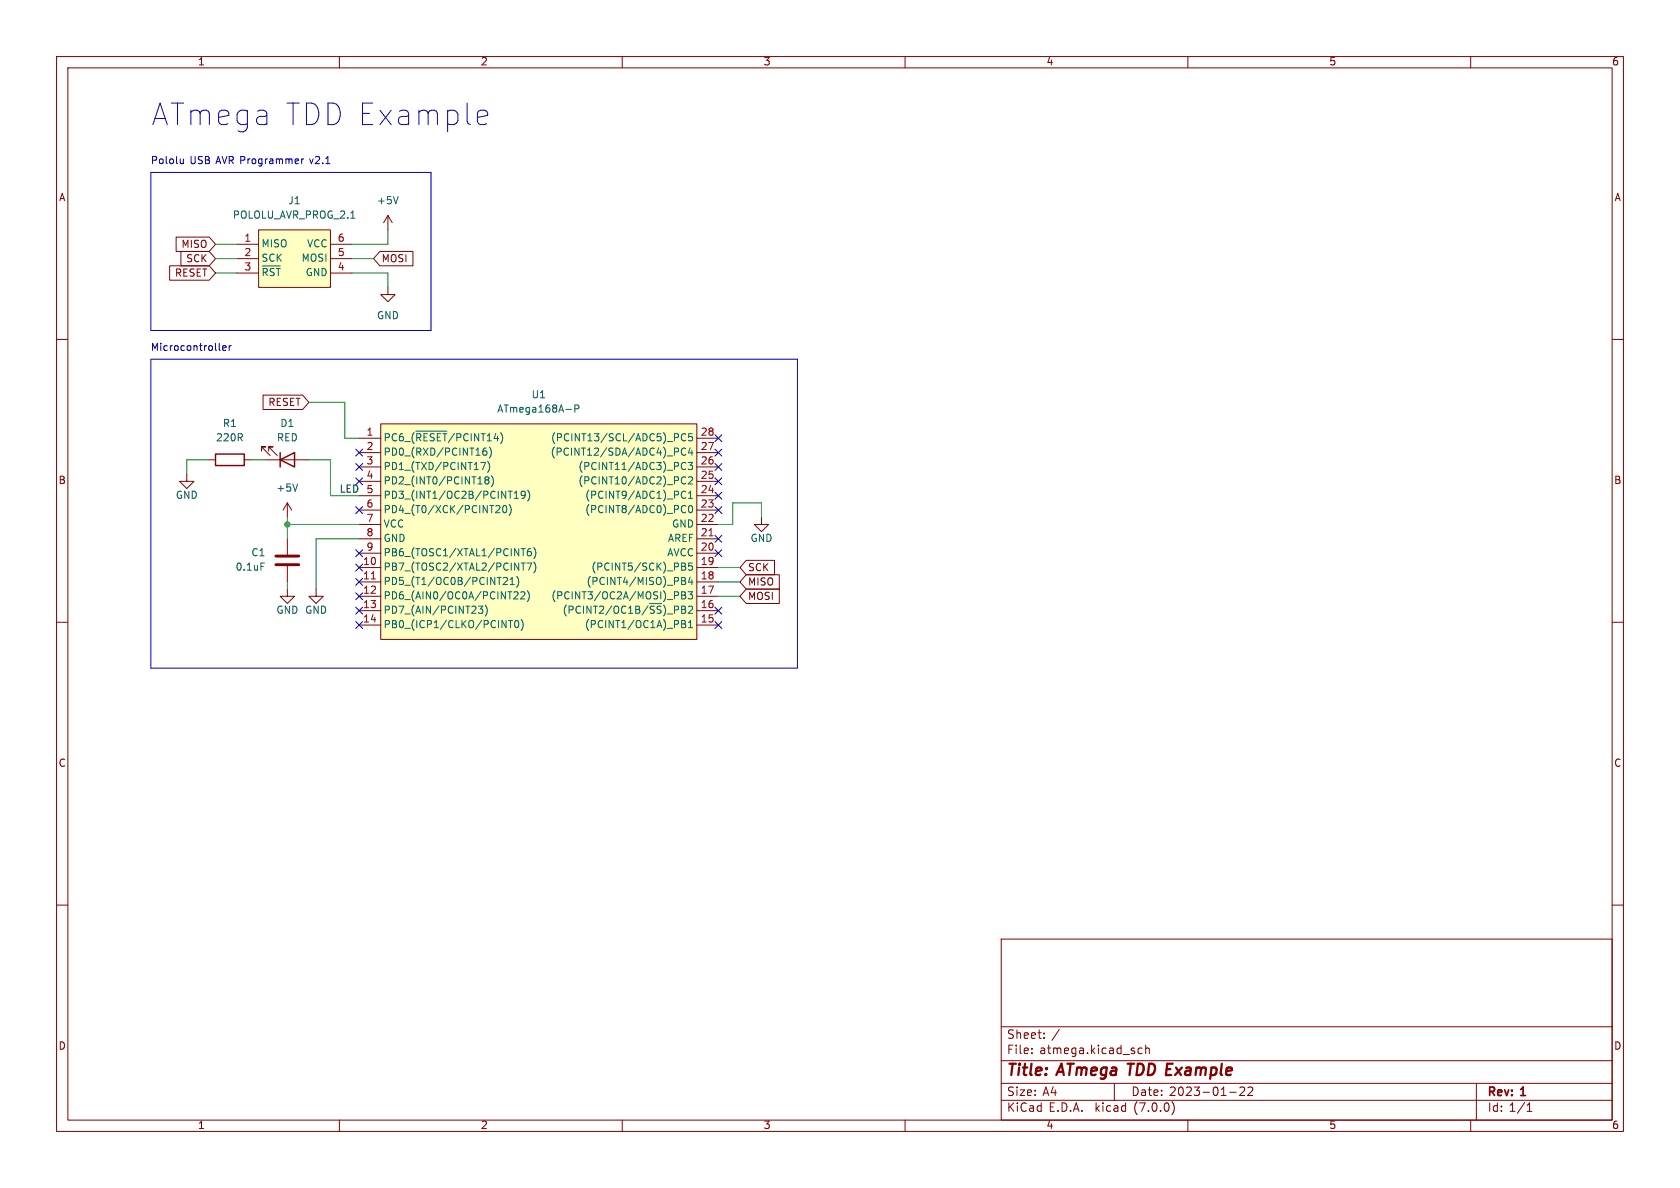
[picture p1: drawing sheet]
<svg xmlns="http://www.w3.org/2000/svg" width="297mm" height="210mm" viewBox="0 0 297 210" stroke-linecap="round" stroke-linejoin="round" font-family="sans-serif">
<g fill="none" stroke="#840000" stroke-width=".18">
<path d="M10 10h277v190h-277zM12 12h273v186h-273zM60 10v2M110 10v2M160 10v2M210 10v2M260 10v2M68.6 38.1l-.8 1.3M68.6 38.1v2.5M68.6 38.1l.7 1.3M10 60h2M30 47h7l1.1 1.3-1.1 1.2h-7z"/>
<path d="M31.1 41.9h5.9l1.1 1.3-1.1 1.3h-5.9zM32 44.4h5l1.1 1.3-1.1 1.3h-5zM41.9 43.2h3.8M41.9 45.7h3.8M41.9 48.3h3.8M45.7 40.6h12.7v10.2h-12.7zM47 41.9h.1M58.4 43.2h3.8M58.4 45.7h3.8M58.4 48.3h3.8M67.2 44.4h5.8v2.6h-5.8l-1.2-1.3zM68.6 50.8v1.3h1.2l-1.2 1.2-1.3-1.2h1.3"/>
<path d="M285 60h2M46.2 79.8v-.8h.8h-.8l1.6 1.5M46.5 69.8h7l1.1 1.3-1.1 1.3h-7zM47.5 79.8v-.8h.8h-.8l1.5 1.5M63.5 77.5h3.8M67.3 74.9h55.9v38.1h-55.9zM123.2 77.5h3.8M33 83.8v1.3h-1.3l1.3 1.3 1.3-1.3h-1.3M36.8 81.3h1.3M43.2 81.3h1.2M47 81.3h7.6M50.8 88.9v2.5"/>
<path d="M50.8 95.3v2.7M50.8 88.9l-.8 1.3M50.8 88.9l.8 1.3M63.5 80h3.8M63.5 97.8h3.8M63.5 95.3h3.8M63.5 92.7h3.8M63.5 90.2h3.8M63.5 87.6h3.8M63.5 85.1h3.8M63.5 82.6h3.8M123.2 80h3.8"/>
<path d="M123.2 97.8h3.8M123.2 95.3h3.8M123.2 92.7h3.8M123.2 90.2h3.8M123.2 87.6h3.8M123.2 85.1h3.8M123.2 82.6h3.8M131.9 99.1h5v2.5h-5l-1.1-1.3zM134.6 91.4v1.3h1.3l-1.3 1.3-1.3-1.3h1.3M10 110h2M50.8 104.1v1.3h1.3l-1.3 1.3-1.3-1.3h1.3M50.8 100.1v2.8"/>
<path d="M55.9 104.1v1.3h1.2l-1.2 1.3-1.3-1.3h1.3M63.5 100.3h3.8M63.5 102.9h3.8M63.5 105.4h3.8M63.5 108h3.8M63.5 110.5h3.8M123.2 100.3h3.8M123.2 102.9h3.8M123.2 105.4h3.8M123.2 108h3.8M123.2 110.5h3.8M131.9 104.1h5.9v2.6h-5.9l-1.1-1.3z"/>
<path d="M131.9 101.6h5.9v2.5h-5.9l-1.1-1.2zM285 110h2M10 160h2M285 160h2M177 166h108v32h-108zM60 198v2M110 198v2M160 198v2M177 194.5h108M177 191.5h108M177 187.5h108M177 181.5h108"/>
<path d="M182.4 186.1v.2M182.4 185.3v.2M184.6 183.4v.2M184.6 182.6v.2M197 191.5v3M201.2 186l.3 .3 .4-.1M201.9 185.3h-.4l-.3 .2M202.5 185.4l.3-.1h.3l.1 1M202.5 184.8v1.5M207.2 194.8a1.74 1.74 0 0 1 0 2.2M210 198v2M217.4 193.1h1.1"/>
<path d="M219.9 192.2l.1 .2v.4l-.9 .9h.9M220.6 192.3l.6-.1 .2 .1 .1 .3-1 1.1h1M260 198v2M261 191.5v6.5M270 196.5h.8M270 195.4l.4-.4v1.5"/>
</g>
<g fill="#ffffc2" stroke="#ffffc2" stroke-width=".18">
<path d="M45.7 40.6h12.7v10.2h-12.7z"/>
<path d="M67.3 74.9h55.9v38.1h-55.9z"/>
</g>
<g fill="none" stroke="#006464" stroke-width=".18">
<path d="M70.4 34.8l-.4 1.2M46.4 47h3.1M47.3 47.9l-.2-.4h-.6v1.2M48.5 47.5h-.5l-.3 .3M48.8 47.5h.8M49.2 47.5v1.2M68.8 77.1l-.1-.4h-.6v1.2M70.1 76.8l-.2-.1h-.3l-.3 .5M71.2 76.7h-.4l-.2 .5M73.2 76.5l-.3 .5M73.5 76.2h5.5M74.4 77.1l-.1-.4h-.6v1.2"/>
<path d="M75.6 76.7h-.6v1.2M76.8 76.7h-.5l-.3 .3M77.9 76.7h-.6v1.2M78.3 76.7h.7M78.6 76.7v1.2M80.3 76.6l-1.1 1.6M81.5 77.1l-.1-.4h-.6v1.2M82.8 76.8l-.3-.1h-.3l-.2 .5M83.3 76.7v1.2M84.6 76.7v1.2l-.7-1.2v1.2M85.1 76.7h.7M85.4 76.7v1.2"/>
<path d="M86 79.8l.1 .4-.1 .2-.4 .1-.2-.1M86.1 77l.4-.3v1.2M86.9 79.9l-.2 .7-.2 .4M87.7 76.6l-.3 .9M88.5 76.5l.3 .5M100.1 72.4h.9M101.6 72.3l.6-.1 .2-.2-.1-.3-.7-.1v1.3M119.7 76.7l.3 .2-.1 .3-.2 .1M121.2 76.8a.6 .6 0 0 0-.8 .4 .6 .6 0 0 0 .6 .7l.2-.1M121.2 79.3a.6 .6 0 0 0-.8 .5 .6 .6 0 0 0 .6 .7l.2-.1M122 79.1l-.3 1h.8M122.3 79.6v.9"/>
<path d="M122.4 76.7h-.6l-.1 .6 .2-.1h.4l.1 .2v.4l-.2 .1-.5-.1M46.1 99.5h.6M52.6 85.6l-.4 1.2M85 81.7h.8l-.5 1.3M86 84.8l-.3 .3 .1 .3 .2 .2h.2l.2-.3v-.2l-.2-.3M86 84.8l-.3-.2 .3-.3h.2l.2 .2-.2 .3M86 84.8h.2M86.2 81.6a1.46 1.46 0 0 1 0 1.9M86.9 84.1a1.46 1.46 0 0 1 0 1.9M88.3 89.4l.1 .2-.1 .3-.7 .7h.8M89 89.4a.75 .75 0 0 0 .3 1.2 .84 .84 0 0 0 .1-1.2M90.2 89.4a1.47 1.47 0 0 1-.2 1.7"/>
<path d="M90.9 88.1h.7M90.9 87.2l.4-.4v1.3M92.1 99.5h.8M92.1 97h.8M92.5 97v1.3M92.5 99.5v1.3M92.9 87.4l-.3 .2h-.2l-.3-.2 .2-.5 .3-.1 .2 .1a.84 .84 0 0 1-.3 1.2h-.2M93.2 99.5h.8l-.5 1.3M93.3 86.6a1.46 1.46 0 0 1 0 2M93.8 97h-.3a.86 .86 0 0 0 0 1.3l.4-.2v-.4l-.2-.2h-.2l-.3 .2M94.4 99.3a1.46 1.46 0 0 1 0 2M94.4 96.8a1.46 1.46 0 0 1 0 1.9"/>
<path d="M120.5 99.5l.6 .1 .1 .3-.3 .2M120.7 86.9l.3-.1 .2 .1M120.7 84.3h.3l.2 .1M120.7 81.8l.3-.1 .2 .2M120.9 89.4l.3 .1M121.2 90.5l-.3 .1M121.2 88l-.2 .1-.3-.1M121.2 85.4l-.2 .2-.3-.1M121.2 82.9l-.2 .1h-.3M121.7 81.7h.7l-.4 .5 .4 .2v.5l-.2 .1-.5-.1M121.7 87.2l.4-.4v1.3M121.7 84.4l.5-.1 .2 .3-.7 1h.7"/>
<path d="M121.7 88.1h.7M121.8 89.5l.2-.1a.68 .68 0 0 1 .5 .6 .68 .68 0 0 1-.5 .6l-.2-.1-.1-.3zM122.4 99.5h-.6l-.1 .6 .2-.1 .4 .1 .1 .2v.4l-.2 .1-.5-.1M85.4 107.1l-.5 .5 .4 .2v.5l-.2 .1h-.5M86 107.2a1.47 1.47 0 0 1-.2 1.7M89.6 102.1l.1 .2-.1 .3-.7 .7h.8M89.9 109.7h.7M90.2 103.3h.7M90.2 102.4l.4-.3v1.2M90.3 109.7v1.3M90.9 104.7l.4-.1 .3 .4-.8 .9h.8M91.1 109.8l.2-.1a.68 .68 0 0 1 .4 .6 .68 .68 0 0 1-.4 .7l-.2-.2-.1-.3z"/>
<path d="M91.5 102.1a1.47 1.47 0 0 1-.2 1.7M92.1 104.7l.5-.1 .2 .4-.8 .9h.8M92.1 109.5a1.46 1.46 0 0 1 0 1.9M93.2 104.4a1.46 1.46 0 0 1 0 2M99.9 107.2l-.1 .3M100.6 107.1v1.3M101.2 107.2l.1 .4M102.1 107.2l-.3 .5M102.5 107.2l.1 .1M103.1 107.1v1.3M104.5 107.1v1.3l-.7-1.3v1.3M105.3 107.1v1.3"/>
<path d="M106.1 107.2l-.1 .1M106.6 107.2l.1 .3M108.2 107.1l-1.1 1.6M108.7 107.2l-.2 .4M109.2 107.2l.2 .4M110.1 107.2l-.2 .5M110.6 107.2v.1M111.1 107.5l.4-.4v1.3M112.4 107.1v1.3M112.9 107.2l.2 .3M114.6 107.1l-1.1 1.6M115.1 107.2l-.2 .3"/>
<path d="M116.3 107.2l-.1 .3M117.5 107.2l.1 .3M119.2 107.1v1.3M119.8 107.2l.2 .4M120.5 104.6v1.3l.7-.1v-.3l-.3-.3M120.5 105.2h.4M120.5 100.1h.4M120.9 102.1l.3 .2-.3 .4 .3 .1v.3l-.2 .2h-.5M120.9 100.1l.3 .3v.3l-.7 .1M120.9 104.6l.3 .2-.3 .4M121.1 110.4l.1 .1v.3l-.7 .2M121.2 107.5l-.2-.3-.5-.1v1.3"/>
<path d="M121.7 104.6h.7l-.4 .5 .4 .1v.6l-.2 .1-.5-.1M121.7 107.3l.5-.2 .2 .4-.7 .9h.7M121.7 111h.7M122 109.9l.1-.2v1.3M122 102l-.3 .9h.8M122.3 102.5v.8"/>
</g>
<path d="M38.1 80.3h5.1v2h-5.1zM49.5 81.3l2.6-1.3v2.6zM49.5 80v2.6" fill="none" stroke="#840000" stroke-width=".25"/>
<path d="M125.3 94.7h.8M65.6 102.3h.8" fill="none" stroke="#a90000" stroke-width=".18"/>
<path d="M48.8 98.3h4M48.8 99.8h4" fill="none" stroke="#840000" stroke-width=".51"/>
<path d="M84.6 19.7l.3-.2h.8l.3 .2 .2 .7-1.8 .4M26.7 30.5h49.5v27.9h-49.5zM32.4 28.1v.8M32.4 28.8l-.3 .1M53.3 28.1v.8M53.7 28.1l-.4 .2M84.6 21.8l.3 .2h.8l.3-.2M26.7 63.5h114.3v54.6h-114.3zM38.8 61.9l.1 .1M39.4 61.5l.6-.1-.1-.2-.3-.1-.2 .2v.6h.5M40.5 61.1v.9M40.9 61.1l-.4 .2" fill="none" stroke="#0000c2" stroke-width=".18"/>
<g fill="none" stroke="#009600" stroke-width=".18">
<path d="M38.1 48.3h3.8M38.1 43.2h3.8M38.1 45.7h3.8M62.2 48.3h6.4v2.5M62.2 45.7h3.8M68.6 40.6v2.6h-6.4M54.6 71.1h6.4v6.4h2.5M36.8 81.3h-3.8v2.5M44.4 81.3h2.6M50.8 92.7h12.7M50.8 91.4v3.9M54.6 81.3h3.8v6.3h5.1"/>
<path d="M63.5 95.3h-7.6v8.8M134.6 91.4v-2.5h-5.1v3.8h-2.5M50.8 102.9v1.2M127 102.9h3.8M127 100.3h3.8M127 105.4h3.8"/>
</g>
<g fill="none" stroke="#000084" stroke-width=".18">
<path d="M62.9 79.4l1.2 1.2M64.1 79.4l-1.2 1.2M126.4 76.9l1.2 1.2M126.4 79.4l1.2 1.2M127.6 76.9l-1.2 1.2M127.6 79.4l-1.2 1.2M62.9 99.7l1.2 1.2M62.9 97.2l1.2 1.2M62.9 81.9l1.2 1.3M62.9 84.5l1.2 1.2M62.9 89.6l1.2 1.2M64.1 99.7l-1.2 1.2"/>
<path d="M64.1 97.2l-1.2 1.2M64.1 81.9l-1.2 1.3M64.1 84.5l-1.2 1.2M64.1 89.6l-1.2 1.2M126.4 89.6l1.2 1.2M126.4 84.5l1.2 1.2M126.4 81.9l1.2 1.3M126.4 94.6l1.2 1.3M126.4 97.2l1.2 1.2M126.4 87l1.2 1.2M127.6 89.6l-1.2 1.2M127.6 84.5l-1.2 1.2"/>
<path d="M127.6 81.9l-1.2 1.3M127.6 94.6l-1.2 1.3M127.6 97.2l-1.2 1.2M127.6 87l-1.2 1.2M62.9 109.9l1.2 1.2M62.9 107.3l1.2 1.3M62.9 104.8l1.2 1.2M62.9 102.3l1.2 1.2M64.1 109.9l-1.2 1.2M64.1 107.3l-1.2 1.3M64.1 104.8l-1.2 1.2M64.1 102.3l-1.2 1.2"/>
<path d="M126.4 107.3l1.2 1.3M126.4 109.9l1.2 1.2M127.6 107.3l-1.2 1.3M127.6 109.9l-1.2 1.2"/>
</g>
<circle cx="50.8" cy="92.7" r=".46" fill="#009600" stroke="#009600" stroke-width=".18"/>
<text font-size="5.3" fill="#0000c2" x="26.7" y="22.9">ATmega TDD Example</text>
<g font-size="2.8" fill="#840000">
<text x="178" y="190.8">Title:</text>
<text x="187.1" y="190.8">ATmega TDD Example</text>
</g>
<g font-size="2.1" fill="#840000">
<text x="178" y="183.9">Sheet:</text>
<text x="185.9" y="183.9">/</text>
<text x="178" y="186.6">File:</text>
<text x="183.8" y="186.6">atmega.kicad_sch</text>
<text x="178" y="196.8">KiCad</text>
<text x="178" y="194">Size:</text>
<text x="184.3" y="194">A4</text>
<text x="185.4" y="196.8">E.D.A.</text>
<text x="193.7" y="196.8">kicad</text>
<text x="200" y="194">Date:</text>
<text x="200.6" y="196.8">(7.0.0)</text>
<text x="206.7" y="194">2023-01-22</text>
<text x="263" y="194.2">Rev:</text>
<text x="263" y="196.8">Id: 1/1</text>
<text x="269" y="194.2">1</text>
</g>
<g font-size="1.8" fill="#840000">
<text x="35" y="11.8">1</text>
<text x="85" y="11.8">2</text>
<text x="135" y="11.8">3</text>
<text x="185" y="11.8">4</text>
<text x="235" y="11.8">5</text>
<text x="285" y="11.8">6</text>
<text x="10.4" y="35.8">A</text>
<text x="285.4" y="35.8">A</text>
<text x="31.9" y="44.1">MISO</text>
<text x="32.8" y="46.6">SCK</text>
<text x="67.5" y="46.6">MOSI</text>
<text x="30.8" y="49.2">RESET</text>
<text x="47.3" y="72">RESET</text>
<text x="10.3" y="85.8">B</text>
<text x="285.3" y="85.8">B</text>
<text x="132.2" y="101.2">SCK</text>
<text x="132.2" y="106.3">MOSI</text>
<text x="132.2" y="103.8">MISO</text>
<text x="10.3" y="135.8">C</text>
<text x="285.3" y="135.8">C</text>
<text x="10.3" y="185.8">D</text>
<text x="285.3" y="185.8">D</text>
<text x="35" y="199.8">1</text>
<text x="85" y="199.8">2</text>
<text x="135" y="199.8">3</text>
<text x="185" y="199.8">4</text>
<text x="235" y="199.8">5</text>
<text x="285" y="199.8">6</text>
</g>
<g font-size="1.8" fill="#0000c2">
<text x="26.7" y="29.2">Pololu</text>
<text x="33.6" y="29.2">USB AVR Programmer</text>
<text x="55.1" y="29.2">v2.1</text>
<text x="26.7" y="62.2">Microcontroller</text>
</g>
<g font-size="1.8" fill="#006464">
<text x="41.1" y="38.9">POLOLU_AVR_PROG_2.1</text>
<text x="50.9" y="36.4">J1</text>
<text x="66.6" y="36.4">+5V</text>
<text x="46.2" y="44">MISO</text>
<text x="46.2" y="46.5">SCK</text>
<text x="53.2" y="46.5">MOSI</text>
<text x="54.2" y="44">VCC</text>
<text x="46.2" y="49.7">~{RST}</text>
<text x="53.9" y="49.1">GND</text>
<text x="66.6" y="56.7">GND</text>
<text x="93.9" y="70.7">U1</text>
<text x="39.3" y="75.8">R1</text>
<text x="49.5" y="75.8">D1</text>
<text x="87.8" y="73.2">ATmega168A-P</text>
<text x="38.1" y="78.3">220R</text>
<text x="48.9" y="78.3">RED</text>
<text x="67.8" y="78.9">PC6_(~{RESET}/PCINT14)</text>
<text x="67.8" y="80.8">PD0_(RXD/PCINT16)</text>
<text x="67.8" y="83.4">PD1_(TXD/PCINT17)</text>
<text x="97.2" y="80.8">(PCINT12/SDA/ADC4)_PC4</text>
<text x="97.3" y="78.3">(PCINT13/SCL/ADC5)_PC5</text>
<text x="102.1" y="83.4">(PCINT11/ADC3)_PC3</text>
<text x="31" y="88.5">GND</text>
<text x="48.8" y="87.2">+5V</text>
<text x="67.8" y="85.9">PD2_(INT0/PCINT18)</text>
<text x="67.8" y="88.5">PD3_(INT1/OC2B/PCINT19)</text>
<text x="102.1" y="85.9">(PCINT10/ADC2)_PC2</text>
<text x="103.3" y="88.5">(PCINT9/ADC1)_PC1</text>
<text x="67.8" y="91">PD4_(T0/XCK/PCINT20)</text>
<text x="67.8" y="93.5">VCC</text>
<text x="103.3" y="91">(PCINT8/ADC0)_PC0</text>
<text x="118.7" y="93.5">GND</text>
<text x="41.6" y="101.2">0.1uF</text>
<text x="44.4" y="98.6">C1</text>
<text x="67.8" y="101.2">PB7_(TOSC2/XTAL2/PCINT7)</text>
<text x="67.8" y="96.1">GND</text>
<text x="67.8" y="98.6">PB6_(TOSC1/XTAL1/PCINT6)</text>
<text x="104.4" y="101.2">(PCINT5/SCK)_PB5</text>
<text x="117.8" y="98.6">AVCC</text>
<text x="118" y="96.1">AREF</text>
<text x="132.6" y="96.1">GND</text>
<text x="67.8" y="103.7">PD5_(T1/OC0B/PCINT21)</text>
<text x="67.8" y="106.2">PD6_(AIN0/OC0A/PCINT22)</text>
<text x="97.3" y="106.2">(PCINT3/OC2A/MOSI)_PB3</text>
<text x="103.6" y="103.7">(PCINT4/MISO)_PB4</text>
<text x="48.8" y="108.8">GND GND</text>
<text x="67.8" y="108.8">PD7_(AIN/PCINT23)</text>
<text x="67.8" y="111.3">PB0_(ICP1/CLKO/PCINT0)</text>
<text x="99.3" y="109.4">(PCINT2/OC1B/~{SS})_PB2</text>
<text x="103.3" y="111.3">(PCINT1/OC1A)_PB1</text>
</g>
<g font-size="1.8" fill="#a90000">
<text x="43.1" y="42.9">1</text>
<text x="43.1" y="45.5">2</text>
<text x="59.7" y="45.5">5</text>
<text x="59.7" y="42.9">6</text>
<text x="43.1" y="48">3</text>
<text x="59.7" y="48">4</text>
<text x="64.7" y="77.2">1</text>
<text x="123.8" y="77.2">28</text>
<text x="64.7" y="79.8">2</text>
<text x="64.7" y="82.3">3</text>
<text x="123.8" y="82.3">26</text>
<text x="123.8" y="79.8">27</text>
<text x="64.7" y="84.8">4</text>
<text x="64.7" y="87.4">5</text>
<text x="64.7" y="89.9">6</text>
<text x="123.8" y="89.9">23</text>
<text x="123.8" y="87.4">24</text>
<text x="123.8" y="84.8">25</text>
<text x="64.7" y="92.5">7</text>
<text x="64.7" y="95">8</text>
<text x="123.8" y="95">21</text>
<text x="123.8" y="92.5">22</text>
<text x="64.1" y="100.1">10</text>
<text x="64.7" y="97.5">9</text>
<text x="123.8" y="100.1">19</text>
<text x="123.8" y="97.5">20</text>
<text x="64.1" y="102.6">11</text>
<text x="64.1" y="105.2">12</text>
<text x="64.1" y="107.7">13</text>
<text x="123.8" y="107.7">16</text>
<text x="123.8" y="105.2">17</text>
<text x="123.8" y="102.6">18</text>
<text x="64.1" y="110.2">14</text>
<text x="123.8" y="110.2">15</text>
</g>
<text font-size="1.8" fill="#0f0f0f" x="59.9" y="87.3">LED</text>
</svg>
